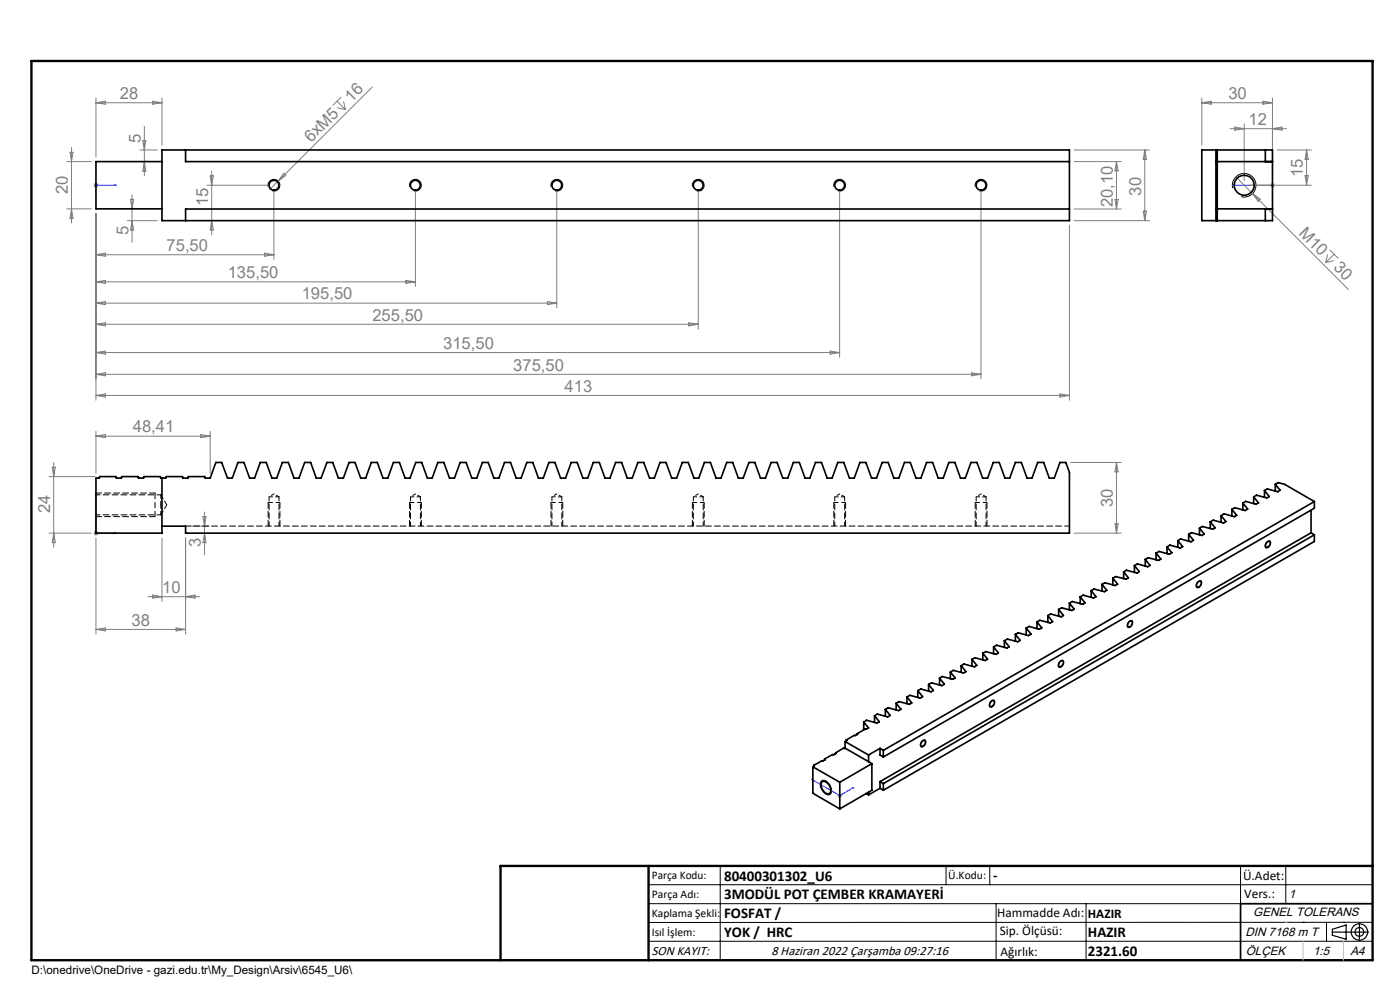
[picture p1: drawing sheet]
<svg xmlns="http://www.w3.org/2000/svg" width="297mm" height="210mm" viewBox="0 0 297 210" stroke-linecap="round" stroke-linejoin="round" font-family="sans-serif">
<g fill="none" stroke="#808080" stroke-width=".21">
<path d="M79 18.4l-20 20M14.2 34.3h5.2M14.9 32.3h.6l-.3 2zM15.2 31.3v16M19.9 39.3h1M20 38.9l.7 .7M20.4 20.8v12.5M20.4 21.8l2-.3v.6zM20.4 21.8h14M20.4 38.8v1M20.7 38.9l-.7 .7M29.6 31.8h3.8"/>
<path d="M30.3 29.8h.6l-.3 2zM30.6 34.3l.3 2h-.6zM30.6 26.8v10.5M32.4 21.5l2 .3-2 .3zM34.4 20.8v10M43.9 39.3h13.2M44.6 37.3h.7l-.4 2zM44.9 36.3v13.5M59 38.4l-1.8 1.8M60.2 36.8l.4 .4-1.6 1.2zM71.5 21.5l1.8 1.7M71.5 22.9l1.8 .3"/>
<path d="M72.4 20.6l-1.8 1.8M72.9 21.5l.4 1.7M227.9 31.8h16M227.9 34.3h10M236.9 34.3v10M236.9 34.3l.3 2h-.7zM242.9 31.8l.3 2h-.7zM242.9 31.8v15M255 21.8h14.9M255 20.8v10M255 21.8l1.9-.3v.6zM260.9 27.3h12"/>
<path d="M261.9 26.9l2 .4-2 .3zM262.2 37.5l3.5 3.6M263.9 26.3v12M264.9 39.3h13.3M267.9 21.5l2 .3-2 .3zM269.6 38.9l.7 .7M269.9 20.8v12.5M269.9 27.3l2.1-.4v.7zM269.9 38.8v1M270.3 38.9l-.7 .7M270.9 31.8h7.3M276.9 37.3h.6l-.3 2z"/>
<path d="M277.2 31.8v7.5M277.2 31.8l.3 2h-.6zM14.2 44.3h5.2M15.2 44.3l.3 2h-.6zM20.4 45.3v39.6M20.4 59.8h67.7M20.4 59.8l2-.3v.6zM20.4 54l2-.3v.7zM20.4 54h37.7M27 46.8h6.4M27.7 42.3h.7l-.4 2zM28 46.8l.4 2h-.7z"/>
<path d="M28 41.3v10.1M44.9 46.8l.4 2h-.7zM56.1 53.7l2 .3-2 .4zM58.1 40.3v14.7M86.1 59.5l2 .3-2 .3zM88.1 40.3v20.5M118.1 40.3v25M148.1 40.3v29.5M178.1 40.3v35.5M208.1 40.3v40.1M226.9 47.8v37.1M227.9 46.8h16"/>
<path d="M227.9 44.3h10M236.5 42.3h.7l-.3 2zM242.5 44.8h.7l-.3 2zM265.7 41.1l20.4 20.3M265.7 41.1l1.7 1.2-.5 .4zM281.7 54l-.5 1.7M282.1 53l1.8 1.8M283 55.3l-1.8 .4M283 53.9l-1.8 1.8M20.4 68.8l2-.3v.6zM20.4 68.8h127.7M20.4 64.3l2-.3v.6z"/>
<path d="M20.4 74.8l2-.3v.6zM20.4 79.4l2-.3v.6zM20.4 64.3h97.7M20.4 74.8h157.7M20.4 79.4h187.7M116.1 64l2 .3-2 .3zM146.1 68.5l2 .3-2 .3zM176.1 74.5l2 .3-2 .3zM206.1 79.1l2 .3-2 .3zM11.1 99.1h.6l-.3 2zM11.4 98.1v18M20.4 91.5v8.9"/>
<path d="M20.4 92.5l2-.3v.6zM20.4 92.5h24.2M20.4 83.9l2-.3v.6zM20.4 83.9h206.5M42.6 92.2l2 .3-2 .3zM44.6 91.5v8.9M224.9 83.6l2 .3-2 .3zM227.1 98.1h10.8M236.9 98.1v15M236.9 98.1l.3 2h-.7zM10.4 113.1h9M10.4 101.1h9.7"/>
<path d="M11.4 113.1l.3 2h-.6zM19.9 113.1h1M20 112.7l.7 .7M20.4 114.1v20.4M20.4 112.6v1M20.7 112.7l-.7 .7M34.4 114.1v13.5M39.4 114.1v20.4M40.4 111.6h4M43 109.6h.7l-.3 2zM43.4 113.1l.3 2h-.7zM43.4 108.6v9.1"/>
<path d="M227.9 113.1h10M236.5 111.1h.7l-.3 2zM20.4 133.5l2-.3v.6zM20.4 133.5h19M31.4 126.6h11M32.4 126.2l2 .4-2 .3zM37.4 133.2l2 .3-2 .3zM39.4 126.6l2-.4v.7zM177.7 168.8h.9M177.8 168.4l.7 .7M178.2 168.3v1M178.5 168.4l-.7 .7"/>
</g>
<g fill="none" stroke="#000" stroke-width=".21">
<path d="M56.9 39.6a1.24 1.24 0 0 1 1.1-1.6 1.24 1.24 0 0 1 1.3 1.4 1.24 1.24 0 0 1-1.5 1.1M86.9 39.6a1.23 1.23 0 0 1 1.1-1.5 1.23 1.23 0 0 1 1.3 1.3 1.23 1.23 0 0 1-1.5 1.1M116.9 39.6a1.24 1.24 0 0 1 1.1-1.6 1.24 1.24 0 0 1 1.4 1.4 1.24 1.24 0 0 1-1.6 1.1M146.9 39.6a1.24 1.24 0 0 1 1.1-1.6 1.24 1.24 0 0 1 1.3 1.4 1.24 1.24 0 0 1-1.5 1.1M176.9 39.6a1.23 1.23 0 0 1 1.1-1.5 1.23 1.23 0 0 1 1.3 1.3 1.23 1.23 0 0 1-1.5 1.1M206.9 39.6a1.24 1.24 0 0 1 1.1-1.6 1.24 1.24 0 0 1 1.3 1.4 1.24 1.24 0 0 1-1.5 1.1M261.5 39.9a2.51 2.51 0 0 1 2.2-3.1 2.51 2.51 0 0 1 2.7 2.7 2.51 2.51 0 0 1-3.1 2.2M268.7 115l.5-.3h.2a1.01 1.01 0 0 1-.9 1.5 .88 .88 0 0 1 .2-1.2zM239.5 131.9l.2-.3h.4a.99 .99 0 0 1-.8 1.5 .85 .85 0 0 1 .2-1.2zM254.1 123.4l.7-.2a.99 .99 0 0 1-.9 1.5 .86 .86 0 0 1 .2-1.3zM195.6 157.2l.4-.3h.3a1.01 1.01 0 0 1-.9 1.6 .9 .9 0 0 1 .2-1.3zM210.2 148.7l.7-.2a.99 .99 0 0 1-.9 1.5 .86 .86 0 0 1 .2-1.3z"/>
<path d="M224.9 140.3l.4-.3 .2 .1a.99 .99 0 0 1-.9 1.5 .86 .86 0 0 1 .3-1.3zM174.2 165.7a1.19 1.19 0 0 1 1.7 .6l.3 .4a1.3 1.3 0 0 1-.3 1.9 2.21 2.21 0 0 1-1.7-2.9zM137.6 187.7h153.6M137.6 191.7h153.6M137.6 199.7h153.6M152.8 183.7v20M200.7 183.7v4M210 183.7v4M211.3 191.7v12M230.4 191.7v12M263.2 183.7v20M272.8 183.7v8"/>
<path d="M276.4 195.6h.1M281.4 195.6v4.1M285 195.6h.1M291.2 195.6l-153.6 .1"/>
</g>
<path d="M32.9 104.7v4.9" fill="none" stroke="#000" stroke-width=".21" stroke-dasharray="1.3 .6" stroke-dashoffset=".1" stroke-linecap="butt"/>
<path d="M57 106.6h2.4M87 106.6h2.4M117 106.6h2.4M147 106.6h2.4M177 106.6h2.4M207 106.6h2.4" fill="none" stroke="#000" stroke-width=".21" stroke-dasharray="1.3 .6" stroke-dashoffset=".4" stroke-linecap="butt"/>
<g fill="none" stroke="#000" stroke-width=".25">
<path d="M282.6 197.7h7.8M282.6 197.1l3-.9v3l-3-.8zM288.4 195.8v3.8M106.2 203.7h185"/>
<circle cx="288.4" cy="197.7" r="1.74"/>
<circle cx="288.4" cy="197.7" r=".93"/>
</g>
<g fill="none" stroke="#00f" stroke-width=".21">
<path d="M20.2 39.3h.3zM20.4 39.3h.1M20.4 39.3h4.2M24.6 39.3h-.4h.4M261.5 39.3h.4h-.4M261.5 39.3h8.4M269.8 39.3h.3zM269.9 39.3h.1M20.4 104.6v8.5h4.2M20.4 104.6l.1 .4h-.3zM24.2 113l.4 .1-.4 .1zM172.2 165.3l.3 .1-.1 .1z"/>
<path d="M172.2 165.3l6 3.5 3-1.8M180.8 167.1l.4-.1-.3 .2z"/>
</g>
<path d="M20.4 109.6h12.5M32.9 104.6h-12.5" fill="none" stroke="#000" stroke-width=".21" stroke-dasharray="1.3 .6" stroke-dashoffset=".1"/>
<g fill="none" stroke="#000" stroke-width=".21" stroke-dasharray="1.3 .6">
<path d="M32.9 104.6v.1M56.9 106.6v5M56.9 106.6h.1M59.4 111.6v-5M86.9 106.6v5M86.9 106.6h.1M89.4 111.6v-5M116.9 106.6v5M116.9 106.6h.1M119.4 111.6v-5M146.9 106.6v5M146.9 106.6h.1"/>
<path d="M149.4 111.6v-5M176.9 106.6v5M176.9 106.6h.1M179.4 111.6v-5M206.9 106.6v5M206.9 106.6h.1M209.4 111.6v-5"/>
</g>
<path d="M291.2 191.7h-28v12" fill="none" stroke="#000" stroke-width=".35"/>
<path d="M6.7 12.9h284.5v190.8h-284.5zM137.6 183.7v20M291.2 183.7h-185v20" fill="none" stroke="#000" stroke-width=".5"/>
<path d="M276.4 199.7v4M285 199.7v4" fill="none" stroke="#c0c0c0" stroke-width=".21"/>
<path d="M272.8 195.6h.1" fill="none" stroke="#c0c0c0" stroke-width=".25"/>
<g fill="#00f">
<path d="M24.2 39.3h.4zM20.2 39.3h.3z"/>
<path d="M24.2 113l.4 .1-.4 .1zM20.4 104.6l.1 .4h-.3z"/>
<path d="M269.8 39.3h.3zM261.5 39.3h.4z"/>
<path d="M180.8 167.1l.4-.1-.3 .2zM172.2 165.3l.3 .1-.1 .1z"/>
</g>
<g fill="none" stroke="#000" stroke-width=".35">
<path d="M34.4 31.8h192.5v15h-192.5zM34.4 34.3h-14v10h14M39.4 31.8v2.5h187.5M255 31.8h14.9v15h-14.9zM258 34.3h11.9M258 31.8v15M258.2 31.8v15M268.4 31.8v2.5M226.9 44.3h-187.5v2.5M258 44.3h11.9M268.4 44.3h1.5M268.4 44.3v2.5"/>
<path d="M34.4 101.4v11.7h-14v-11.7h.6l.1-.3h3.5l.1 .3h1l.1-.3h3.5l.1 .3h1l.2-.3h3.4l.1 .3h1l.2-.3h3.4l.1 .3h1.1l.1-.3h3.4l.1 .3h1.1l1.2-3.3h1.2l1.3 3.3h1l1.2-3.3h1.3l1.2 3.3h1l1.2-3.3h1.3l1.2 3.3h1l1.2-3.3h1.3l1.2 3.3h1l1.2-3.3h1.3l1.2 3.3h1l1.3-3.3h1.2l1.2 3.3h1l1.2-3.3h1.3l1.2 3.3h1.1l1.2-3.3h1.2l1.2 3.3h1.1l1.2-3.3h1.2l1.2 3.3h1.1l1.2-3.3h1.3l1.2 3.3h1l1.2-3.3h1.3l1.2 3.3h1l1.2-3.3h1.3l1.2 3.3h1l1.2-3.3h1.3l1.2 3.3h1l1.2-3.3h1.3l1.2 3.3h1.1l1.2-3.3h1.2l1.2 3.3h1.1l1.2-3.3h1.2l1.2 3.3h1.1l1.2-3.3h1.2l1.2 3.3h1.1l1.2-3.3h1.2l1.2 3.3h1.1l1.2-3.3h1.3l1.2 3.3h1l1.2-3.3h1.3l1.2 3.3h1l1.2-3.3h1.3l1.2 3.3h1l1.2-3.3h1.3l1.2 3.3h1l1.2-3.3h1.3l1.2 3.3h1.1l1.2-3.3h1.2l1.2 3.3h1.1l1.2-3.3h1.2l1.2 3.3h1.1l1.2-3.3h1.3l1.2 3.3h1l1.2-3.3h1.3l1.2 3.3h1l1.2-3.3h1.3l1.2 3.3h1l1.2-3.3h1.3l1.2 3.3h1l1.2-3.3h1.3l1.2 3.3h1l1.2-3.3h1.3l1.2 3.3h1.1l1.2-3.3h1.2l1.2 3.3h1.1l1.2-3.3h1.2l1.2 3.3h1.1l1.2-3.3h1.3l1.2 3.3h1l1.2-3.3h1.3l1.2 3.3h1l1.2-3.3h1.3l1.2 3.3h1l1.2-3.3h1.3l1.2 3.3h1l1.2-3.3h1.3l1.2 3.3h1.1l1.2-3.3h1.2l.8 2.1v12.9h-187.5v-1.5h-5M240.7 120l1 1.2-.5 .4-2.2-.6-.6 .3M240.7 120v1.4M243 118.7l1 1.2-.5 .3-2.2-.6-.6 .4M243 118.7v1.4M245.3 117.3l1 1.3-.5 .3-2.2-.6-.6 .4M245.3 117.3v1.5M247.6 116l1 1.3-.5 .3-2.2-.6-.6 .3M247.6 116v1.4M249.9 114.7l1 1.2-.5 .3-2.2-.6-.6 .4M249.9 114.7v1.4M252.2 113.3l1 1.3-.5 .3-2.2-.6-.6 .4"/>
<path d="M252.2 113.3v1.5M254.5 112l1 1.3-.5 .3-2.2-.6-.6 .3M254.5 112v1.4M256.8 110.7l1 1.3-.5 .2-2.2-.5-.6 .3M256.8 110.7v1.4M259 109.4l1.1 1.2-.5 .3-2.2-.6-.6 .4M259 109.4v1.4M261.3 108l1.1 1.3-.5 .3-2.2-.6-.7 .4M261.3 108v1.5M263.7 106.7l1 1.3-.5 .3-2.2-.6-.7 .3M263.7 106.7v1.5M266 105.4l1 1.3-.5 .3-2.2-.6-.6 .3"/>
<path d="M266 105.4v1.4M268.3 104.1l1 1.2-.6 .3-2.1-.6-.6 .4M268.3 104.1v1.4M268.8 115a.41 .41 0 0 1 .7 0 .76 .76 0 0 1-.2 .8 .76 .76 0 0 1-.8 .2v-.5zM270.5 102.8l1.1 1.2-.5 .3-2.2-.6-.6 .4M270.5 102.8l.6-.4 1.5 .4 6.2 3.6M270.5 102.8v1.4M278.1 108.2v4.8M278.1 113l-91.4 52.8M278.1 113l.7 .4M278.8 106.4l-91.4 52.8M278.8 106.4v1.4l-91.4 52.8"/>
<path d="M278.8 113.4v1.5l-91.4 52.7M278.8 113.4l-91.4 52.8M206.2 139.9l1 1.2-.5 .4-2.2-.6-.6 .3M206.2 139.9v1.4M208.5 138.6l1 1.2-.5 .3-2.2-.6-.6 .4M208.5 138.6v1.4M210.8 137.2l1 1.3-.5 .3-2.2-.6-.6 .4M210.8 137.2v1.5M213.1 135.9l1 1.3-.5 .3-2.2-.6-.6 .3M213.1 135.9v1.4M215.4 134.6l1 1.2-.5 .3-2.2-.5-.6 .3M215.4 134.6v1.4"/>
<path d="M217.7 133.2l1 1.3-.5 .3-2.2-.6-.6 .4M217.7 133.2v1.5M220 131.9l1 1.3-.5 .3-2.2-.6-.6 .3M220 131.9v1.4M222.3 130.6l1 1.3-.5 .2-2.2-.5-.6 .3M222.3 130.6v1.4M224.6 129.3l1 1.3-.5 .2-2.2-.6-.6 .4M224.6 129.3v1.4M226.9 127.9v1.5M226.9 127.9l1 1.3-.5 .3-2.2-.6-.6 .4M229.2 126.6l1 1.3-.5 .3-2.2-.6-.6 .3M229.2 126.6v1.4"/>
<path d="M231.5 125.3l1 1.3-.5 .3-2.2-.6-.6 .3M231.5 125.3v1.4M233.8 124l1 1.2-.5 .3-2.2-.6-.6 .4M233.8 124v1.4M236.1 122.7l1 1.2-.5 .3-2.2-.6-.6 .4M236.1 122.7v1.4M238.4 121.3l1 1.3-.5 .3-2.2-.6-.6 .4M238.4 121.3v1.4M239.5 131.9l.6-.2a.85 .85 0 0 1-.7 1.3 .68 .68 0 0 1 .1-1.1zM254.1 123.5l.4-.2a.73 .73 0 0 1 .3 .8 .73 .73 0 0 1-.8 .5l-.1-.6zM177.3 159.7v.1l-.5 .3-.2-.1-1.7 1M177.3 159.7v.2"/>
<path d="M179.3 158.7h-.4l-1.6 1M179.3 158.7l5 2.9M179.3 157.3l5 2.9M179.3 157.3v1.4M179.6 156.9v.2l-.3 .2M179.6 156.9v.2M181.9 155.6v.1l-.5 .3h-.2l-1.6 .9M181.9 155.6v.2M183.2 153.2l1.1 1.2-.6 .3-.2-.1-1.6 1M183.2 153.2v1.6M185.5 151.8l1 1.3-.5 .3-2.2-.6-.6 .4M185.5 151.8v1.4"/>
<path d="M186.7 158.7l.7 .5M186.7 158.7l-2.4 1.5M186.7 158.7v1.5l.7 .4M187.4 159.2v1.4M187.8 150.5l1 1.3-.5 .3-2.2-.6-.6 .3M187.8 150.5v1.4M190.1 149.2l1 1.3-.5 .2-2.2-.6-.6 .4M190.1 149.2v1.4M192.4 147.8l1 1.3-.5 .3-2.2-.6-.6 .4M192.4 147.8v1.5M194.7 146.5l1 1.3-.5 .3-2.2-.6-.6 .3M194.7 146.5v1.4"/>
<path d="M195.6 157.3l.6-.2a.83 .83 0 0 1-.7 1.2 .68 .68 0 0 1 .1-1zM197 145.2l1 1.3-.5 .2-2.2-.6-.6 .4M197 145.2v1.4M199.3 143.9l1 1.2-.5 .3-2.2-.6-.6 .4M199.3 143.9v1.4M201.6 142.5l1 1.3-.5 .3-2.2-.6-.6 .4M201.6 142.5v1.5M203.9 141.2l1 1.3-.5 .3-2.2-.6-.6 .3M203.9 141.2v1.4M210.3 148.8l.3-.2a.73 .73 0 0 1 .3 .9 .73 .73 0 0 1-.8 .4l-.1-.6zM224.9 140.4l.4-.2a.71 .71 0 0 1 .2 .8 .71 .71 0 0 1-.8 .4l-.1-.5zM172.4 162.7l5.8 3.2"/>
<path d="M172.4 162.7v5.6l5.8 3.3M172.6 162.3l.2 .1-.4 .3M172.6 162.3v.2M174.4 165.8a1.31 1.31 0 0 1 1.6 1 1 1 0 0 1-.3 1.6 2.06 2.06 0 0 1-1.5-2.3zM174.9 161l.1 .1-2.4 1.2M174.9 161v.2M178.2 165.9v5.7M183.8 168.3l.5 .3M184.3 161.6l.7 .4M184.3 160.2v1.4M184.3 168.1v.5M185 162l-6.8 3.9"/>
<path d="M185 162v5.6l-6.8 4M186.7 165.8v1.4M186.7 167.2l-2.4 1.4M186.7 165.8l.7 .4M186.7 167.2l.7 .4M187.4 166.2v1.4"/>
<circle cx="58.1" cy="39.3" r="1.06"/>
<circle cx="88.1" cy="39.3" r="1.05"/>
<circle cx="118.1" cy="39.3" r="1.06"/>
<circle cx="148.1" cy="39.3" r="1.05"/>
<circle cx="178.1" cy="39.3" r="1.06"/>
<circle cx="208.1" cy="39.3" r="1.06"/>
<circle cx="263.9" cy="39.3" r="2.12"/>
</g>
<path d="M39.4 111.6h187.5" fill="none" stroke="#000" stroke-width=".21" stroke-dasharray="1.3 .6" stroke-dashoffset=".2"/>
<path d="M34.1 107.1v-2.1M34.1 109.2v-2.1M59.2 105.4h-2.1M89.2 105.4h-2.1M119.2 105.4h-2.1M149.2 105.4h-2.1M179.2 105.4h-2.1M209.2 105.4h-2.1" fill="none" stroke="#000" stroke-width=".21" stroke-dasharray="1.3 .6" stroke-dashoffset=".5"/>
<g fill="none" stroke="#000" stroke-width=".21" stroke-dasharray="1.3 .6" stroke-dashoffset=".4">
<path d="M20.4 109.2h13.7M34.1 105h-13.7M57.1 105.4v6.2M59.2 111.6v-6.2M87.1 105.4v6.2M89.2 111.6v-6.2M117.1 105.4v6.2M119.2 111.6v-6.2M147.1 105.4v6.2M149.2 111.6v-6.2M177.1 105.4v6.2M179.2 111.6v-6.2"/>
<path d="M207.1 105.4v6.2M209.2 111.6v-6.2"/>
</g>
<path d="M34.1 109.2l1.3-2.1M35.4 107.1l-1.3-2.1" fill="none" stroke="#000" stroke-width=".21" stroke-dasharray="1.3 .6" stroke-dashoffset=".3"/>
<path d="M58.1 104.8l-1 .6M59.2 105.4l-1.1-.6M88.1 104.8l-1 .6M89.2 105.4l-1.1-.6M118.1 104.8l-1 .6M119.2 105.4l-1.1-.6M148.1 104.8l-1 .6M149.2 105.4l-1.1-.6M178.1 104.8l-1 .6M179.2 105.4l-1.1-.6M208.1 104.8l-1 .6M209.2 105.4l-1.1-.6" fill="none" stroke="#000" stroke-width=".21" stroke-dasharray="1.3 .6" stroke-dashoffset=".6"/>
<g font-size="3.5" fill="#808080">
<text x="25.4" y="21">28</text>
<text x="74.6" y="21.8" transform="rotate(-45 74.6 21.8)">16</text>
<text x="260.6" y="21">30</text>
<text x="264.9" y="26.5">12</text>
<text x="29.9" y="30.3" transform="rotate(-90 29.9 30.3)">5</text>
<text x="66" y="30.3" transform="rotate(-45 66 30.3)">6xM5</text>
<text x="14.4" y="41.2" transform="rotate(-90 14.4 41.2)">20</text>
<text x="242.1" y="41.5" transform="rotate(-90 242.1 41.5)">30</text>
<text x="276.4" y="37.6" transform="rotate(-90 276.4 37.6)">15</text>
<text x="44.2" y="43.8" transform="rotate(-90 44.2 43.8)">15</text>
<text x="236.1" y="43.9" transform="rotate(-90 236.1 43.9)">20,10</text>
<text x="27.3" y="49.8" transform="rotate(-90 27.3 49.8)">5</text>
<text x="35.3" y="53.2">75,50</text>
<text x="275.4" y="49.6" transform="rotate(45 275.4 49.6)">M10</text>
<text x="48.3" y="59">135,50</text>
<text x="282.7" y="56.9" transform="rotate(45 282.7 56.9)">30</text>
<text x="64" y="63.5">195,50</text>
<text x="79" y="68">255,50</text>
<text x="94" y="74">315,50</text>
<text x="108.9" y="78.6">375,50</text>
<text x="119.8" y="83.1">413</text>
<text x="28.2" y="91.7">48,41</text>
<text x="236.1" y="107.5" transform="rotate(-90 236.1 107.5)">30</text>
<text x="10.6" y="108.8" transform="rotate(-90 10.6 108.8)">24</text>
<text x="42.6" y="116.1" transform="rotate(-90 42.6 116.1)">3</text>
<text x="34.4" y="125.7">10</text>
<text x="27.9" y="132.7">38</text>
</g>
<g font-size="3.2">
<text x="153.6" y="186.8">80400301302_U6</text>
<text x="153.6" y="190.8">3MODÜL POT ÇEMBER KRAMAYERİ</text>
<text x="210.7" y="186.6">-</text>
<text x="153.6" y="194.8">FOSFAT /</text>
<text x="153.6" y="198.8">YOK / HRC</text>
<text x="230.8" y="198.7">HAZIR</text>
<text x="230.8" y="202.8">2321.60</text>
</g>
<g font-size="2.8">
<text x="263.7" y="186.7">Ü.Adet:</text>
<text x="263.9" y="190.5">Vers.:</text>
<text x="211.5" y="194.5">Hammadde Adı:</text>
<text x="230.8" y="194.7">HAZIR</text>
<text x="138.3" y="202.6">SON KAYIT:</text>
<text x="163.6" y="202.6">8 Haziran 2022 Çarşamba 09:27:16</text>
<text x="212.1" y="198.4">Sip. Ölçüsü:</text>
<text x="212.2" y="202.7">Ağırlık:</text>
</g>
<g font-size="2.6">
<text x="273.4" y="190.4">1</text>
<text x="265.9" y="194.4">GENEL TOLERANS</text>
<text x="264.2" y="198.5">DIN 7168 m T</text>
<text x="264.3" y="202.6">ÖLÇEK</text>
<text x="278.5" y="202.6">1:5</text>
<text x="286.5" y="202.6">A4</text>
</g>
<g font-size="2.5">
<text x="138.3" y="186.4">Parça Kodu:</text>
<text x="138.3" y="190.5">Parça Adı:</text>
<text x="201.2" y="186.5">Ü.Kodu:</text>
<text x="138.3" y="194.5">Kaplama Şekli:</text>
<text x="138.3" y="198.6">Isıl İşlem:</text>
<text x="6.7" y="206.7">D:\onedrive\OneDrive - gazi.edu.tr\My_Design\Arsiv\6545_U6\</text>
</g>
</svg>
